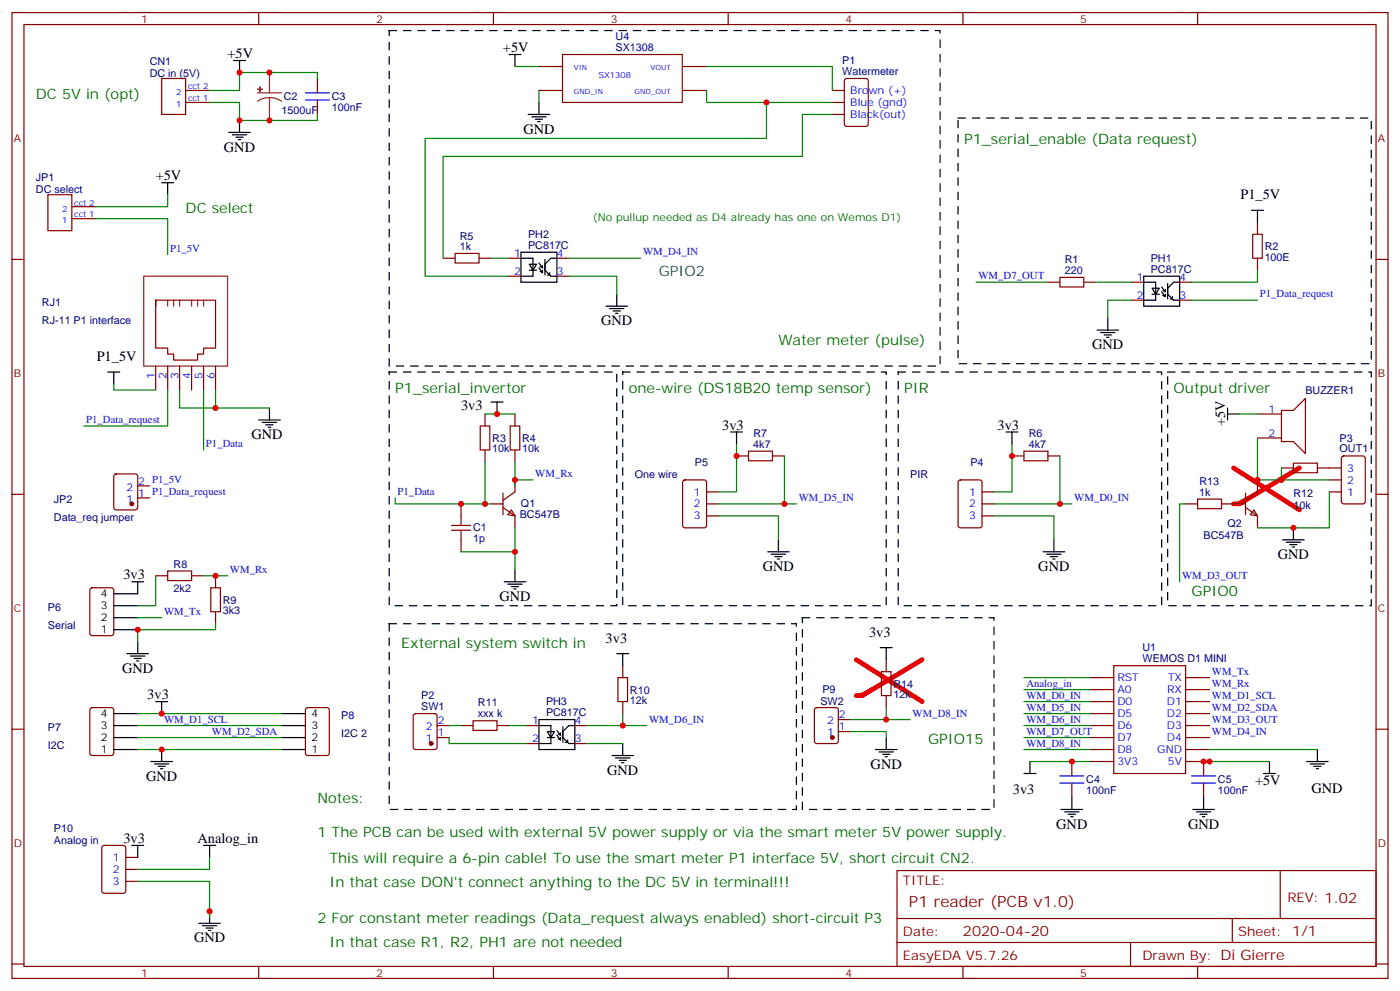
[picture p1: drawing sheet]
<svg xmlns="http://www.w3.org/2000/svg" width="412mm" height="292mm" viewBox="0 0 412 292" stroke-linecap="round" stroke-linejoin="round" font-family="sans-serif">
<path d="M114.7 9h162.2v98.8h-162.2zM282.2 34.7h121.7v72.4h-121.7zM114.7 109.5h67v68.8h-67zM183.4 109.5h77.7v68.8h-77.7zM264.6 109.5h77.6v68.8h-77.6zM344 109.5h59.9v68.8h-59.9zM114.7 183.6h119.9v54.7h-119.9zM236.4 181.9h56.4v56.4h-56.4z" fill="none" stroke="#000" stroke-width=".35" stroke-dasharray="2.1 2.1"/>
<g fill="#f00" stroke="#f00" stroke-width="1.4">
<path d="M252.2 204.8l19.4-10.6-17.6 10.6z"/>
<path d="M252.2 194.2l19.4 12.4z"/>
<path d="M363.4 137.8l19.4 12.3z"/>
<path d="M363.4 148.3l19.4-10.5-17.7 10.5z"/>
</g>
<g fill="none" stroke="#870000" stroke-width=".35">
<path d="M3.5 3.7h405.4v284.3h-405.4zM7.1 7.2h398.2v277.3h-398.2zM76.2 3.7v3.5M145.3 3.7v3.5M158.7 19.6h7M165.7 16.1h35.3v14.1h-35.3zM201.2 19.6h6.9M214.5 3.7v3.5M283.6 3.7v3.5M352.8 3.7v3.5M47.6 23.1h7.1v10.6h-7.1zM54.7 26.6h7"/>
<path d="M54.7 30.2h7M93.5 23.1v4.2M93.5 29.5v4.2M158.7 26.6h7M201.2 26.6h6.9M245.2 33.7h3.5M245.2 26.6h3.5M245.2 30.2h3.5M248.9 23.3l.5-.2h5.7l.6 .4 .1 13-.5 .7h-5.9l-.6-.4-.1-13zM14.1 57.3h7.1v10.6h-7.1zM3.5 76.4h3.6M21.2 64.4h7"/>
<path d="M21.2 60.9h7M130.5 76h3.6M134.1 74.6h7v2.8h-7zM141.1 76h3.5M149.9 76h3.6M164 76h3.6M369 69h2.8v7h-2.8zM370.4 65.4v3.6M370.4 76v3.6M405.3 76.4h3.6M45.9 88.4h17.6v14.1h-3.5v1.7h-1.8v1.8h-7v-1.8h-1.8v-1.7h-3.5v-14.1v1.7M149.9 81.3h3.6"/>
<path d="M164 81.3h3.6M308.7 83.1h3.5M312.2 81.7h7.1v2.8h-7.1zM319.3 83.1h3.5M333.4 83.1h3.5M333.4 88.4h3.5M347.5 83.1h3.5M347.5 88.4h3.5M45.9 107.8v7M49.4 107.8v7M52.9 107.8v7M56.4 107.8v7"/>
<path d="M60 107.8v7M63.5 107.8v7M33.7 139.7l.5-.2h5.7l.6 .5 .1 9.4-.5 .7h-5.9l-.6-.5-.1-9.4zM141.5 125.4h2.8v7.1h-2.8zM142.9 121.9v3.5M142.9 132.5v3.5M150.3 125.4h2.8v7.1h-2.8zM151.7 121.9v3.5M151.7 132.5v3.5M217 134.2h3.5M220.5 132.8h7v2.8h-7zM227.5 134.2h3.6"/>
<path d="M298.1 134.2h3.5M301.6 132.8h7.1v2.8h-7.1zM308.7 134.2h3.5M370.4 121.9h7.1M370.4 128.9h7.1M377.5 120.8h3.5l3.5-3.5v16.2l-3.5-3.5h-3.5zM377.5 137.8h3.5M381 136.3h7.1v2.9h-7.1zM388.1 137.8h7M395.3 134.4l.5-.2h5.7l.6 .5 .1 12.9-.5 .7h-5.9l-.6-.4-.1-13zM3.5 145.5h3.6M40.6 146.6h3.5"/>
<path d="M40.6 143.1h3.5M133 156.1h5.6M133 154.7h5.6M135.8 148.3v6.4M135.8 156.1v6.4M144.6 148.3h3.6M148.2 149.4l3.5 2.5v3.5M148.2 145.2v6.3M150.6 150.1l1.1 1.8-2.1-.4zM151.7 141.3v3.5l-3.5 2.5M201.3 141.5l.5-.2h5.6l.7 .4v13l-.4 .6-5.9 .1-.7-.5v-12.9zM208.1 148.3h3.6"/>
<path d="M208.1 144.8h3.6M208.1 151.9h3.6M282.5 141.5l.4-.2h5.7l.6 .4 .1 13-.5 .6-5.9 .1-.6-.5-.1-12.9zM289.3 148.3h3.5M289.3 144.8h3.5M289.3 151.9h3.5M349.2 148.3h3.6M352.8 146.9h7v2.9h-7zM359.8 148.3h7.1M366.9 149.4l3.5 2.5v3.5M366.9 145.2v6.3M369.4 150.1l1 1.8-2.1-.4z"/>
<path d="M370.4 141.3v3.5l-3.5 2.5M391.6 144.8h3.5M391.6 141.3h3.5M405.3 145.5h3.6M26.7 173.2l.5-.2h5.6l.7 .5v12.9l-.4 .7h-5.9l-.7-.4v-13zM45.9 169.5h3.5M49.4 168.1h7v2.8h-7zM56.4 169.5h3.6M62.1 173h2.8v7.1h-2.8zM63.5 169.5v3.5M63.5 180.1v3.5M182 199.5h2.9v7.1h-2.9z"/>
<path d="M183.4 196v3.5M259.6 197.7h2.9v7.1h-2.9zM261.1 194.2v3.5M321 199.5h7.1M328.1 196h21.1v31.7h-21.1zM349.2 199.5h7.1M3.5 214.7h3.6M26.7 208.5l.5-.2h5.6l.7 .4v13l-.4 .7h-5.9l-.7-.4v-13zM90.2 208.5l.5-.2h5.6l.7 .4v13l-.4 .7h-5.9l-.7-.4v-13zM121.9 210.3l.5-.2h5.7l.6 .4 .1 9.5-.5 .6-5.9 .1-.6-.5-.1-9.4zM128.8 217.1h3.5M128.8 213.6h3.5"/>
<path d="M135.8 213.6h3.5M139.3 212.2h7.1v2.8h-7.1zM146.4 213.6h3.5M155.2 213.6h3.5M155.2 218.9h3.5M169.3 213.6h3.6M169.3 218.9h3.6M183.4 206.6v3.5M240.1 208.5l.5-.2h5.6l.7 .4v9.5l-.4 .6-5.9 .1-.7-.5v-9.4zM246.9 215.4h3.6M246.9 211.8h3.6M261.1 204.8v3.5"/>
<path d="M321 206.6h7.1M321 203h7.1M321 217.1h7.1M321 213.6h7.1M321 210.1h7.1M349.2 206.6h7.1M349.2 203h7.1M349.2 217.1h7.1M349.2 213.6h7.1M349.2 210.1h7.1M405.3 214.7h3.6M315.7 224.2v4.2"/>
<path d="M315.7 230.5v4.3M321 224.2h7.1M321 220.7h7.1M349.2 224.2h7.1M349.2 220.7h7.1M354.5 224.2v4.2M354.5 230.5v4.3M30.2 249.1l.5-.2h5.6l.7 .4v13l-.4 .6-5.9 .1-.7-.5v-12.9zM37 252.4h3.6M37 259.5h3.6M37 255.9h3.6M264.2 256.3h141.1v28.2h-141.1z"/>
<path d="M377.1 256.3v14.1M264.2 270.4h141.1M264.2 277.5h141.1M333 277.5v7M363 270.4v7.1M3.5 283.8h3.6M76.2 284.5v3.5M145.3 284.5v3.5M214.5 284.5v3.5M283.6 284.5v3.5M352.8 284.5v3.5M405.3 283.8h3.6"/>
</g>
<path d="M75.8 27.3h7.1M79.4 28.8l1.8 .2 1.7 .8M79.4 28.8l-1.9 .2-1.7 .8M79.4 21.3v6M79.4 28.8v6.7M42.3 81.3h24.7v26.5h-24.7zM49.4 88.4v1.7M51.2 88.4v1.7M52.9 88.4v1.7M56.4 88.4v1.7M58.2 88.4v1.7M60 88.4v1.7" fill="none" stroke="#8c2424" stroke-width=".35"/>
<g fill="none" stroke="#000" stroke-width=".35">
<path d="M68.8 17.8h3.5M70.6 17.8v3.5M149.9 16.1h3.6M151.7 16.1v3.5M67.4 39h6.3M68.4 39.7h4.3M70.6 35.5v3.5M155.6 33.7h6.3M156.6 34.4h4.3M157.7 35.1h2.1M158.4 35.8h.7M158.7 30.2v3.5"/>
<path d="M47.6 53.8h3.6M49.4 53.8v3.5M69.5 40.4h2.1M70.2 41.1h.7M153.5 74.3h10.5v8.8h-10.5zM153.5 76h3.5v5.3h-3.5M155.9 77.8h2.1l-1 1.8zM155.9 79.6h2.1M158.7 77.4l1.1 1.4M158.7 78.8l1.1 1.5M159.8 78.1v.7l-.7-.3M159.8 79.6v.7l-.7-.4"/>
<path d="M160.5 76.4v4.6M164 76h-1.7l-1.8 1.8v1.8l1.8 1.7h1.7M368.7 61.9h3.5M370.4 61.9v3.5M161.9 80.3v.7h-.7M178.5 90.1h6.4M179.6 90.8h4.2M180.6 91.5h2.1M181.3 92.3h.7M181.7 86.6v3.5M323.1 97.2h6.4M324.2 97.9h4.2"/>
<path d="M325.3 98.6h2.1M326 99.3h.7M326.3 93.7v3.5M336.9 81.3h10.6v8.8h-10.6zM336.9 83.1h3.5v5.3h-3.5M339.4 84.8h2.1l-1.1 1.8zM339.4 86.6h2.1M342.2 84.5l1.1 1.4M342.2 85.9l1.1 1.4M343.3 85.2v.7l-.8-.4M343.3 86.6v.7l-.8-.3M344 83.4v4.6"/>
<path d="M345.4 87.3v.7h-.7M347.5 83.1h-1.8l-1.7 1.7v1.8l1.7 1.8h1.8M31.7 109.5h3.6M33.5 109.5v3.6M144.6 118.4h3.6M146.4 118.4v3.5M76.2 123.6h6.3M77.3 124.4h4.2M78.3 125.1h2.1M79 125.8h.7M79.4 120.1v3.5M215.2 127.2h3.5"/>
<path d="M217 127.2v3.5M296.3 127.2h3.6M298.1 127.2v3.5M361.6 121.9h3.5M361.6 120.1v3.5M229.3 158.9v3.6M310.4 158.9v3.6M377.8 158.9h6.4M378.9 159.6h4.2M381 155.4v3.5M33.5 178.3h7.1M38.8 171.3h3.5"/>
<path d="M40.6 171.3v3.5h-7.1M148.5 171.3h6.4M149.6 172h4.2M150.6 172.7h2.2M151.3 173.4h.7M151.7 167.7v3.6M226.1 162.5h6.4M227.2 163.2h4.2M228.2 163.9h2.2M229 164.6h.7M307.3 162.5h6.3M308.3 163.2h4.3"/>
<path d="M309.4 163.9h2.1M310.1 164.6h.7M379.9 160.3h2.2M380.6 161h.8M33.5 185.4h7.1M33.5 181.9h7.1M37.4 192.4h6.3M38.5 193.1h4.2M39.5 193.9h2.1M40.2 194.6h.7M40.6 188.9v3.5M181.7 192.4h3.5"/>
<path d="M183.4 192.4v3.6M259.3 190.7h3.5M261.1 190.7v3.5M33.5 217.1h7.1M33.5 213.6h7.1M33.5 210.1h7.1M45.9 206.6h3.5M47.6 206.6v3.5M82.9 217.1h7.1M82.9 213.6h7.1M82.9 210.1h7.1M158.7 211.8h10.6v8.9h-10.6z"/>
<path d="M158.7 213.6h3.6v5.3h-3.6M161.2 215.4h2.1l-1 1.7zM161.2 217.1h2.1M164 215l1.1 1.4M164 216.4l1.1 1.4M165.1 215.7v.7l-.7-.3M165.1 217.1v.7l-.7-.3M165.8 214v4.5M167.2 217.8v.7h-.7M169.3 213.6h-1.7l-1.8 1.8v1.7l1.8 1.8h1.7M183.4 218.9v3.5M261.1 217.1v3.6"/>
<path d="M33.5 220.7h7.1M44.4 224.2h6.4M45.5 224.9h4.2M46.6 225.6h2.1M47.3 226.3h.7M47.6 220.7v3.5M82.9 220.7h7.1M180.3 222.4h6.3M181.3 223.1h4.3M182.4 223.8h2.1M183.1 224.5h.7M257.9 220.7h6.3"/>
<path d="M258.9 221.4h4.3M260 222.1h2.1M260.7 222.8h.7M301.6 227.7h3.6M303.4 224.2v3.5M312.6 238.3h6.3M313.6 239h4.3M314.7 239.7h2.1M315.7 234.8v3.5M351.4 238.3h6.3M352.4 239h4.3M353.5 239.7h2.1"/>
<path d="M354.5 234.8v3.5M372.2 227.7h3.5M373.9 224.2v3.5M384.9 224.2h6.3M385.9 224.9h4.3M387 225.6h2.1M387.7 226.3h.7M388.1 220.7v3.5M38.8 248.9h3.5M40.6 248.9v3.5M60 248.9h3.5M61.7 248.9v3.5"/>
<path d="M315.4 240.4h.7M354.2 240.4h.7M58.6 271.8h6.3M59.6 272.5h4.3M60.7 273.2h2.1M61.4 273.9h.7M61.7 268.3v3.5"/>
</g>
<g fill="#870000" stroke="#870000" stroke-width=".35">
<circle cx="127" cy="218.9" r=".53"/>
<circle cx="38.8" cy="148.3" r=".53"/>
<circle cx="245.2" cy="217.1" r=".53"/>
</g>
<g fill="#8c2424" stroke="#8c2424" stroke-width=".35">
<path d="M75.8 26.3h1.5z"/>
<path d="M76.6 25.6v1.4z"/>
</g>
<path d="M90 27.3h7M90 29.5h7M312.2 228.4h7.1M312.2 230.5h7.1M351 228.4h7.1M351 230.5h7.1" fill="none" stroke="#00f" stroke-width=".35"/>
<g fill="none" stroke="#008700" stroke-width=".35">
<path d="M151.7 19.6h7M208.1 19.6h37.1v7M61.7 30.2h8.9v5.3h22.9v-1.8M93.5 23.1v-1.8h-22.9v5.3h-8.9M158.7 26.6v3.6M208.1 26.6v3.6h37.1M225.8 30.2v10.5h-100.6v40.6h24.7M245.2 33.7h-8.8v12.3h-105.9v30M49.4 57.3v3.6h-21.2M28.2 64.4h21.2v10.6M144.6 76h5.3M167.6 76h21.1"/>
<path d="M370.4 79.6v3.5h-19.4M167.6 81.3h14.1v5.3M287.5 83.1h21.2M322.8 83.1h10.6M333.4 88.4h-7.1v5.3M351 88.4h19.4M33.5 113.1v1.7h12.4M49.4 114.8v10.6h-24.7M52.9 114.8v5.3h26.5M60 114.8v17.7M63.5 114.8v5.3M142.9 136v12.3h1.7"/>
<path d="M142.9 121.9h8.8M151.7 136v5.3M217 130.7v14.1h-5.3M231.1 134.2v14.1M298.1 130.7v14.1h-5.3M312.2 134.2v14.1M365.1 121.9h5.3M370.4 128.9v12.4h21.2M377.5 137.8v3.5M116.4 146.6v1.7h26.5M151.7 155.4v12.3M157 141.3h-5.3v1.8"/>
<path d="M211.7 151.9h17.6v7M211.7 148.3h22.9M292.8 151.9h17.6v7M292.8 148.3h22.9M349.2 148.3h-1.7v23M391.6 144.8v10.6h-21.2M45.9 169.5v8.8h-5.3M60 169.5h7M135.8 162.5h15.9M40.6 181.9h7M63.5 183.6v1.8h-22.9v3.5M301.6 199.5h19.4"/>
<path d="M40.6 217.1h42.3M40.6 213.6h42.3M40.6 210.1h42.3M132.3 217.1v1.8h22.9M132.3 213.6h3.5M149.9 213.6h5.3M172.9 218.9h10.5M183.4 210.1v3.5h-10.5M183.4 213.6h7.1M250.5 215.4h10.6v1.7M261.1 208.3v3.5h-10.6M261.1 211.8h7"/>
<path d="M301.6 203h19.4M301.6 210.1h19.4M301.6 213.6h19.4M301.6 217.1h19.4M301.6 206.6h19.4M40.6 220.7h42.3M301.6 220.7h19.4M303.4 224.2h17.6M354.5 224.2h19.4M356.3 220.7h31.8M40.6 259.5h21.1v10.6M61.7 252.4v3.5h-21.1"/>
</g>
<g fill="#c00">
<circle cx="377.5" cy="141.3" r=".88"/>
<circle cx="354.5" cy="224.2" r=".88"/>
<circle cx="261.1" cy="211.8" r=".88"/>
<circle cx="312.2" cy="148.3" r=".88"/>
<circle cx="298.1" cy="134.2" r=".88"/>
<circle cx="151.7" cy="141.3" r=".88"/>
<circle cx="217" cy="134.2" r=".88"/>
<circle cx="47.6" cy="210.1" r=".88"/>
<circle cx="47.6" cy="220.7" r=".88"/>
<circle cx="183.4" cy="213.6" r=".88"/>
<circle cx="40.6" cy="185.4" r=".88"/>
<circle cx="135.8" cy="148.3" r=".88"/>
<circle cx="231.1" cy="148.3" r=".88"/>
<circle cx="142.9" cy="148.3" r=".88"/>
<circle cx="63.5" cy="120.1" r=".88"/>
<circle cx="151.7" cy="162.5" r=".88"/>
<circle cx="61.7" cy="268.3" r=".88"/>
<circle cx="146.4" cy="121.9" r=".88"/>
<circle cx="63.5" cy="169.5" r=".88"/>
<circle cx="225.8" cy="30.2" r=".88"/>
<circle cx="315.7" cy="224.2" r=".88"/>
<circle cx="356.3" cy="224.2" r=".88"/>
<circle cx="381" cy="155.4" r=".88"/>
<circle cx="370.4" cy="141.3" r=".88"/>
<circle cx="79.4" cy="21.3" r=".88"/>
<circle cx="79.4" cy="35.5" r=".88"/>
<circle cx="70.6" cy="21.3" r=".88"/>
<circle cx="70.6" cy="35.5" r=".88"/>
</g>
<text font-size="4.6" fill="#800" x="267.8" y="266.9">P1 reader (PCB v1.0)</text>
<g font-size="4.2">
<text x="67" y="17.1">+5V</text>
<text x="148.2" y="15.3">+5V</text>
<text x="154.2" y="39.3">GND</text>
<text x="66" y="44.6">GND</text>
<text x="45.9" y="53.1">+5V</text>
<text x="365.4" y="58.6">P1_5V</text>
<text x="177.1" y="95.8">GND</text>
<text x="28.5" y="106.3">P1_5V</text>
<text x="321.7" y="102.8">GND</text>
<text x="135.8" y="120.7">3v3</text>
<text x="360.9" y="125.4" transform="rotate(-90 360.9 125.4)">+5V</text>
<text x="74.1" y="129.2">GND</text>
<text x="212.7" y="126.5">3v3</text>
<text x="293.9" y="126.5">3v3</text>
<text x="376.4" y="164.6">GND</text>
<text x="36.3" y="170.6">3v3</text>
<text x="224.7" y="168.1">GND</text>
<text x="305.9" y="168.1">GND</text>
<text x="147.1" y="176.9">GND</text>
<text x="178.4" y="189.2">3v3</text>
<text x="256" y="187.4">3v3</text>
<text x="36" y="198.1">GND</text>
<text x="43.4" y="205.8">3v3</text>
<text x="256.5" y="226.3">GND</text>
<text x="43" y="229.8">GND</text>
<text x="178.9" y="228.1">GND</text>
<text x="298.4" y="233.6">3v3</text>
<text x="369.7" y="231.2">+5V</text>
<text x="386.3" y="233.4">GND</text>
<text x="311.1" y="243.9">GND</text>
<text x="350" y="243.9">GND</text>
<text x="36.3" y="248.2">3v3</text>
<text x="58.2" y="248.2">Analog_in</text>
<text x="57.1" y="277.5">GND</text>
</g>
<g font-size="4.2" fill="#060">
<text x="10.6" y="29.1">DC 5V in (opt)</text>
<text x="284" y="42.5">P1_serial_enable (Data request)</text>
<text x="54.7" y="62.6">DC select</text>
<text x="229.3" y="101.4">Water meter (pulse)</text>
<text x="116.4" y="115.6">P1_serial_invertor</text>
<text x="185.2" y="115.6">one-wire (DS18B20 temp sensor)</text>
<text x="266.3" y="115.6">PIR</text>
<text x="345.7" y="115.6">Output driver</text>
<text x="351" y="175.5">GPIO0</text>
<text x="118.2" y="190.7">External system switch in</text>
<text x="273.4" y="218.9">GPIO15</text>
<text x="93.5" y="236.5">Notes:</text>
<text x="93.5" y="246.4">1 The PCB can be used with external 5V power supply or via the smart meter 5V power supply.</text>
<text x="97" y="254.2">This will require a 6-pin cable! To use the smart meter P1 interface 5V, short circuit CN2.</text>
<text x="97" y="261.2">In that case DON't connect anything to the DC 5V in terminal!!!</text>
<text x="93.5" y="271.8">2 For constant meter readings (Data_request always enabled) short-circuit P3</text>
<text x="97" y="278.9">In that case R1, R2, PH1 are not needed</text>
</g>
<text font-size="4.2" fill="#066" x="194" y="81.3">GPIO2</text>
<text font-size="4.2" fill="#800" x="283.6" y="275.7">2020-04-20</text>
<g font-size="3.9" fill="#800">
<text x="266" y="260.5">TITLE:</text>
<text x="379.2" y="265.5">REV: 1.02</text>
<text x="266" y="275.7">Date:</text>
<text x="364.8" y="275.7">Sheet: 1/1</text>
<text x="266" y="282.8">EasyEDA V5.7.26</text>
<text x="336.5" y="282.8">Drawn By: Di Gierre</text>
</g>
<g font-size="3.2" fill="#800">
<text x="41.6" y="6.7">1</text>
<text x="110.8" y="6.7">2</text>
<text x="179.9" y="6.7">3</text>
<text x="249.1" y="6.7">4</text>
<text x="318.2" y="6.7">5</text>
<text x="4.1" y="41.8">A</text>
<text x="405.9" y="41.8">A</text>
<text x="4.1" y="110.9">B</text>
<text x="405.9" y="110.9">B</text>
<text x="4.1" y="180.1">C</text>
<text x="405.9" y="180.1">C</text>
<text x="4.1" y="249.2">D</text>
<text x="405.9" y="249.2">D</text>
<text x="41.6" y="287.5">1</text>
<text x="110.8" y="287.5">2</text>
<text x="179.9" y="287.5">3</text>
<text x="249.1" y="287.5">4</text>
<text x="318.2" y="287.5">5</text>
</g>
<g font-size="3.2" fill="#000080">
<text x="181.3" y="11.8">U4</text>
<text x="181.3" y="15">SX1308</text>
<text x="44.1" y="22.6">DC in (5V)</text>
<text x="44.1" y="19.1">CN1</text>
<text x="248.1" y="22">Watermeter</text>
<text x="248.1" y="18.8">P1</text>
<text x="83.6" y="29.5">C2</text>
<text x="97.7" y="29.5">C3</text>
<text x="82.9" y="33.5">1500uF</text>
<text x="97.7" y="32.8">100nF</text>
<text x="10.6" y="53.3">JP1</text>
<text x="10.6" y="56.8">DC select</text>
<text x="135.5" y="70.6">R5</text>
<text x="155.5" y="70">PH2</text>
<text x="135.5" y="73.6">1k</text>
<text x="155.5" y="73.2">PC817C</text>
<text x="313.6" y="77.4">R1</text>
<text x="339" y="77.1">PH1</text>
<text x="372.5" y="76.9">100E</text>
<text x="372.5" y="73.6">R2</text>
<text x="313.6" y="80.6">220</text>
<text x="339" y="80.3">PC817C</text>
<text x="12.3" y="90">RJ1</text>
<text x="12.3" y="95.3">RJ-11 P1 interface</text>
<text x="384.5" y="116.1">BUZZER1</text>
<text x="145" y="130">R3</text>
<text x="153.8" y="130">R4</text>
<text x="221.9" y="131.8">4k7</text>
<text x="221.9" y="128.5">R7</text>
<text x="303" y="131.8">4k7</text>
<text x="303.1" y="128.5">R6</text>
<text x="394.6" y="130">P3</text>
<text x="145" y="133.2">10k</text>
<text x="153.8" y="133.2">10k</text>
<text x="204.7" y="137.3">P5</text>
<text x="285.8" y="137.3">P4</text>
<text x="394.6" y="133.2">OUT1</text>
<text x="187" y="140.8">One wire</text>
<text x="268.1" y="140.8">PIR</text>
<text x="353.3" y="142.7">R13</text>
<text x="15.9" y="148.2">JP2</text>
<text x="153.5" y="149.4">Q1</text>
<text x="353.3" y="145.9">1k</text>
<text x="381" y="149.9">10k</text>
<text x="381" y="146.4">R12</text>
<text x="15.9" y="153.5">Data_req jumper</text>
<text x="153.1" y="152.6">BC547B</text>
<text x="361.6" y="155.2">Q2</text>
<text x="139.3" y="159.6">1p</text>
<text x="139.3" y="156.5">C1</text>
<text x="354.5" y="158.8">BC547B</text>
<text x="51.2" y="167.2">R8</text>
<text x="14.1" y="179.9">P6</text>
<text x="51.2" y="174.2">2k2</text>
<text x="65.6" y="177.7">R9</text>
<text x="14.1" y="185.2">Serial</text>
<text x="65.6" y="180.9">3k3</text>
<text x="336.6" y="191.7">U1</text>
<text x="336.6" y="194.9">WEMOS D1 MINI</text>
<text x="263.2" y="202.4">R14</text>
<text x="124.1" y="209">SW1</text>
<text x="124.1" y="205.8">P2</text>
<text x="140.8" y="207.9">R11</text>
<text x="160.8" y="207.6">PH3</text>
<text x="185.6" y="207.3">12k</text>
<text x="185.6" y="204.2">R10</text>
<text x="241.7" y="207.6">SW2</text>
<text x="242.2" y="204.1">P9</text>
<text x="263.2" y="205.6">12k</text>
<text x="14.1" y="215.2">P7</text>
<text x="100.5" y="211.7">P8</text>
<text x="140.8" y="211.1">xxx k</text>
<text x="160.8" y="210.8">PC817C</text>
<text x="14.1" y="220.5">I2C</text>
<text x="100.5" y="217">I2C 2</text>
<text x="320" y="233.8">100nF</text>
<text x="320" y="230.6">C4</text>
<text x="358.8" y="233.8">100nF</text>
<text x="358.8" y="230.6">C5</text>
<text x="15.9" y="244.9">P10</text>
<text x="15.9" y="248.4">Analog in</text>
</g>
<g font-size="3.2" fill="#00f">
<text x="250.5" y="27.7">Brown (+)</text>
<text x="250.5" y="34.7">Black(out)</text>
<text x="250.5" y="31.2">Blue (gnd)</text>
<text x="50.1" y="74.1">P1_5V</text>
<text x="151.4" y="75.7">1</text>
<text x="164" y="75.7">4</text>
<text x="189.4" y="75.1">WM_D4_IN</text>
<text x="151.4" y="81">2</text>
<text x="164" y="81">3</text>
<text x="288.2" y="82.2">WM_D7_OUT</text>
<text x="334.9" y="82.7">1</text>
<text x="347.5" y="82.7">4</text>
<text x="334.9" y="88">2</text>
<text x="347.5" y="88">3</text>
<text x="371.1" y="87.5">P1_Data_request</text>
<text x="45.5" y="111.6" transform="rotate(-90 45.5 111.6)">1</text>
<text x="49" y="111.6" transform="rotate(-90 49 111.6)">2</text>
<text x="52.6" y="111.6" transform="rotate(-90 52.6 111.6)">3</text>
<text x="56.1" y="111.6" transform="rotate(-90 56.1 111.6)">4</text>
<text x="59.6" y="111.6" transform="rotate(-90 59.6 111.6)">5</text>
<text x="63.1" y="111.6" transform="rotate(-90 63.1 111.6)">6</text>
<text x="25.4" y="124.5">P1_Data_request</text>
<text x="373.7" y="121.5">1</text>
<text x="60.7" y="131.6">P1_Data</text>
<text x="373.7" y="128.6">2</text>
<text x="40.7" y="142.7">2 P1_5V</text>
<text x="157.7" y="140.4">WM_Rx</text>
<text x="396.9" y="138.8">3</text>
<text x="396.9" y="142.3">2</text>
<text x="37.2" y="148">1</text>
<text x="37.2" y="144.5">2</text>
<text x="40.7" y="146.2">1 P1_Data_request</text>
<text x="117.1" y="145.7">P1_Data</text>
<text x="204.4" y="145.9">1</text>
<text x="204.4" y="149.4">2</text>
<text x="235.3" y="147.5">WM_D5_IN</text>
<text x="285.5" y="145.9">1</text>
<text x="285.5" y="149.4">2</text>
<text x="316.4" y="147.5">WM_D0_IN</text>
<text x="396.9" y="145.9">1</text>
<text x="204.4" y="152.9">3</text>
<text x="285.5" y="152.9">3</text>
<text x="67.7" y="168.6">WM_Rx</text>
<text x="348.2" y="170.4">WM_D3_OUT</text>
<text x="48.3" y="181">WM_Tx</text>
<text x="302.3" y="202.1">Analog_in</text>
<text x="329.1" y="200.6">RST</text>
<text x="344.1" y="200.6">TX</text>
<text x="357" y="202.1">WM_Rx</text>
<text x="357" y="198.6">WM_Tx</text>
<text x="302.3" y="209.2">WM_D5_IN</text>
<text x="302.3" y="205.7">WM_D0_IN</text>
<text x="329.1" y="207.6">D0</text>
<text x="329.1" y="204.1">A0</text>
<text x="343.7" y="207.6">D1</text>
<text x="343.8" y="204.1">RX</text>
<text x="357" y="205.7">WM_D1_SCL</text>
<text x="357" y="209.2">WM_D2_SDA</text>
<text x="48.3" y="212.7">WM_D1_SCL</text>
<text x="125.4" y="215">2</text>
<text x="128.9" y="213.3">2</text>
<text x="156.7" y="213.3">1</text>
<text x="169.3" y="213.3">4</text>
<text x="191.2" y="212.7">WM_D6_IN</text>
<text x="243.6" y="213.3">2</text>
<text x="247.1" y="215">1</text>
<text x="247.1" y="211.5">2</text>
<text x="268.8" y="211">WM_D8_IN</text>
<text x="302.3" y="212.7">WM_D6_IN</text>
<text x="329.1" y="214.7">D6</text>
<text x="329.1" y="211.1">D5</text>
<text x="343.7" y="214.7">D3</text>
<text x="343.7" y="211.1">D2</text>
<text x="357" y="212.7">WM_D3_OUT</text>
<text x="62.4" y="216.3">WM_D2_SDA</text>
<text x="125.4" y="218.5">1</text>
<text x="128.9" y="216.8">1</text>
<text x="156.7" y="218.5">2</text>
<text x="169.3" y="218.5">3</text>
<text x="243.6" y="216.8">1</text>
<text x="302.3" y="216.3">WM_D7_OUT</text>
<text x="302.3" y="219.8">WM_D8_IN</text>
<text x="329.1" y="221.7">D8</text>
<text x="329.1" y="218.2">D7</text>
<text x="340.9" y="221.7">GND</text>
<text x="343.7" y="218.2">D4</text>
<text x="357" y="216.3">WM_D4_IN</text>
<text x="329.1" y="225.2">3V3</text>
<text x="344" y="225.2">5V</text>
<text x="33.3" y="253.5">1</text>
<text x="33.3" y="257">2</text>
<text x="33.3" y="260.5">3</text>
</g>
<text font-size="3.2" fill="#060" x="174.6" y="65.1">(No pullup needed as D4 already has one on Wemos D1)</text>
<g font-size="3.2">
<text x="29.7" y="179.4">3</text>
<text x="29.7" y="175.9">4</text>
<text x="29.7" y="182.9">2</text>
<text x="29.7" y="186.4">1</text>
<text x="29.7" y="214.7">3</text>
<text x="29.7" y="211.1">4</text>
<text x="91.7" y="214.7">3</text>
<text x="91.7" y="211.1">4</text>
<text x="29.7" y="221.7">1</text>
<text x="29.7" y="218.2">2</text>
<text x="91.7" y="221.7">1</text>
<text x="91.7" y="218.2">2</text>
</g>
<g font-size="2.5" fill="#00f">
<text x="176.3" y="23.1">SX1308</text>
<text x="51.9" y="28">2</text>
<text x="55.4" y="29.8">cct 1</text>
<text x="55.4" y="26.3">cct 2</text>
<text x="51.9" y="31.6">1</text>
<text x="18.3" y="65.8">1</text>
<text x="18.3" y="62.3">2</text>
<text x="21.9" y="64">cct 1</text>
<text x="21.9" y="60.5">cct 2</text>
</g>
<g font-size="2.1" fill="#00f">
<text x="169.1" y="20.6">VIN</text>
<text x="191.7" y="20.6">VOUT</text>
<text x="169.1" y="27.7">GND_IN</text>
<text x="186.9" y="27.7">GND_OUT</text>
</g>
</svg>
